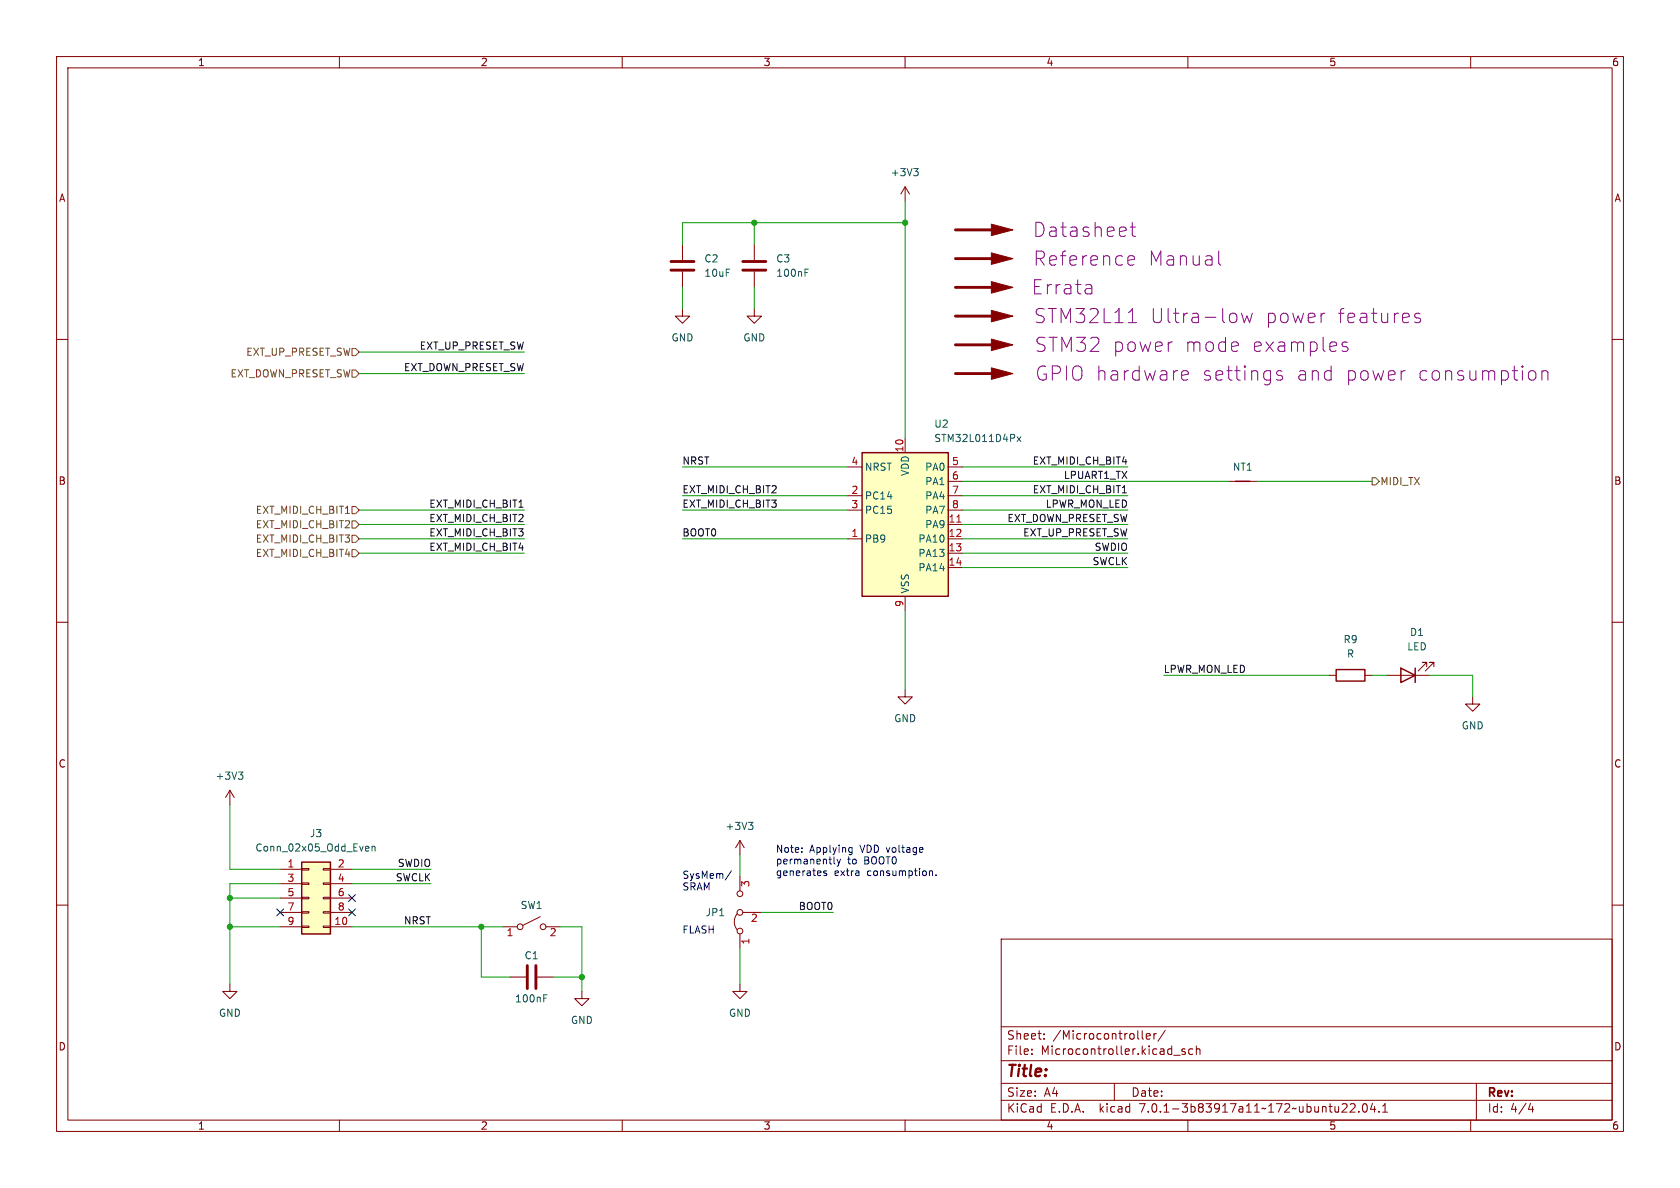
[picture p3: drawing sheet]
<svg xmlns="http://www.w3.org/2000/svg" width="297mm" height="210mm" viewBox="0 0 297 210" stroke-linecap="round" stroke-linejoin="round" font-family="sans-serif">
<g fill="none" stroke="#840000" stroke-width=".18">
<path d="M10 10h277v190h-277zM12 12h273v186h-273zM60 10v2M110 10v2M160 10v2M210 10v2M260 10v2M160 33v2.6M160 33l-.7 1.3M160 33l.8 1.3M10 60h2M120.6 54.6v1.3h1.3l-1.3 1.3-1.2-1.3h1.2"/>
<path d="M120.6 43.2v2.8M120.6 48v2.8M133.3 54.6v1.3h1.3l-1.3 1.3-1.2-1.3h1.2M133.3 43.2v2.8M133.3 48v2.8M285 60h2M160 77.5v2.5M149.9 95.3h2.5M149.9 87.6h2.5M149.9 90.2h2.5M149.9 82.6h2.5M167.6 95.3h2.6"/>
<path d="M167.6 92.7h2.6M167.6 97.8h2.6M167.6 87.6h2.6M167.6 90.2h2.6M167.6 82.6h2.6M167.6 85.1h2.6M217.2 85.1h5M10 110h2M160 105.4v2.6M167.6 100.3h2.6M234.9 119.4h1.3M241.3 119.4h1.3"/>
<path d="M245.1 119.4h7.6M252.2 117.9v-.8h-.7h.7l-1.5 1.5M253.5 117.9v-.8h-.8h.8l-1.5 1.5M285 110h2M40.6 139.7l-.7 1.3M40.6 139.7v2.5M40.6 139.7l.8 1.3M160 121.9v1.3h1.3l-1.3 1.3-1.3-1.3h1.3M260.3 123.2v1.3h1.3l-1.3 1.2-1.2-1.2h1.2M10 160h2M49.5 153.7h3.8M49.5 156.2h3.8"/>
<path d="M49.5 158.8h3.8M53.3 158.6h1.3v.3h-1.3zM53.3 156.1h1.3v.2h-1.3zM53.3 153.5h1.3v.3h-1.3zM57.1 158.6h1.3v.3h-1.3zM57.1 156.1h1.3v.2h-1.3zM57.1 153.5h1.3v.3h-1.3zM58.4 153.7h3.8M58.4 156.2h3.8M58.4 158.8h3.8M130.8 148.6l-.8 1.3M130.8 148.6v2.5"/>
<path d="M130.8 154.9v2.6M130.8 148.6l.8 1.3M285 160h2M40.6 174v1.3h1.3l-1.3 1.2-1.2-1.2h1.2M49.5 161.3h3.8M49.5 163.8h3.8M53.3 163.7h1.3v.3h-1.3zM53.3 161.2h1.3v.2h-1.3zM57.1 163.7h1.3v.3h-1.3zM57.1 161.2h1.3v.2h-1.3zM58.4 161.3h3.8M58.4 163.8h3.8"/>
<path d="M88.9 163.8h2.5M90.2 172.7h2.8M95 172.7h2.8M95.5 162.1l-3 1.5M96.5 163.8h2.6M102.9 175.3v1.2h1.2l-1.2 1.3-1.3-1.3h1.3M130.3 161.5a2.26 2.26 0 0 0 0 2.8M130.8 174v1.3h1.3l-1.3 1.2-1.3-1.2h1.3M130.8 165.1v2.5M131.3 161.3h3.3M177 166h108v32h-108zM60 198v2"/>
<path d="M110 198v2M160 198v2M177 194.5h108M177 191.5h108M177 187.5h108M177 181.5h108M182.4 186.3v.1M182.4 185.5v.1M184.6 183.6v.1M184.6 182.8v.1M197 191.5v3M201.9 182.2v1.3l.2 .2"/>
<path d="M202.6 183.2l.8-.1-.1-.3-.4-.1-.3 .2 .1 .7h.6M204 182.7v1M204.4 182.7l-.3 .1-.1 .2M206 182.1l-1.3 2M207.5 186.5h1.1M209.5 185.5l-.4-.1-.2 .2 .1 .2 .5 .2v.3h-.6M210 198v2M210.9 185.5l-.5-.1-.3 .3v.4l.2 .2h.6M211.5 185.5l.2-.1 .4 .1v.9M211.5 184.9v1.5M237.2 196.6h.9M238.1 195.2v.5"/>
<path d="M238.7 195.2l.6-.1 .2 .1 .1 .3-1 1.1h1M240.2 196.5v.1M241.1 195.2l.1-.1a.81 .81 0 0 1 .6 .6 .81 .81 0 0 1-.3 .8l-.1 .1a.81 .81 0 0 1-.6-.6 .81 .81 0 0 1 .3-.8zM242.6 195l-.3 1.1h.9M243 195.6v1M243.8 196.5v.1M244.4 196.6h.9M244.4 195.5l.5-.4v1.5M260 198v2M261 191.5v6.5M270.2 196.1h.9M270.9 195.6v1"/>
<circle cx="130.8" cy="158" r=".51"/>
<circle cx="91.9" cy="163.8" r=".51"/>
<circle cx="96" cy="163.8" r=".51"/>
<circle cx="130.8" cy="164.6" r=".51"/>
<circle cx="130.8" cy="161.3" r=".51"/>
</g>
<path d="M118.6 47.8h4.1M118.6 46.2h4.1M131.3 47.8h4.1M131.3 46.2h4.1M168.9 45.7h7.6M168.9 50.8h7.6M168.9 40.6h7.6M168.9 55.9h7.6M168.9 66h7.6M168.9 61h7.6M93.2 170.7v4.1M94.7 170.7v4.1" fill="none" stroke="#840000" stroke-width=".51"/>
<g fill="#840000" stroke="#840000" stroke-width=".18">
<path d="M175.3 65l3.8 1-3.8 1.1z"/>
<path d="M175.3 44.7l3.8 1-3.8 1z"/>
<path d="M175.3 59.9l3.8 1.1-3.8 1z"/>
<path d="M175.3 49.8l3.8 1-3.8 1z"/>
<path d="M175.3 39.6l3.8 1-3.8 1.1z"/>
<path d="M175.3 54.9l3.8 1-3.8 1z"/>
</g>
<g fill="none" stroke="#840084" stroke-width=".18">
<path d="M200.2 39.3v2.1l.1 .3 .5 .1M192.9 50.4l.1 .2v1.4M193 51.8l-.2 .2M193 50.9l-.2 .1M199.5 57h1.4M199.7 45.2l.8 .1 .1 .5-1.2 .2M199.8 40.1h1M200.5 46.8l-.8 .1M215.5 44.4v2.1l.3 .4M217.8 55.4a.68 .68 0 0 1 .9 .4v.8a.68 .68 0 0 1-.9 .4M219.5 55.4l.5 1.6 .4-1.2 .5 1.2 .5-1.6M234 55.4h.3"/>
<path d="M251 55.5l-.6-.1-.3 .3 .1 .4 .8 .2 .2 .3-.2 .3-.2 .1-.7-.1M209 67.1l.3 .1 .7-.1M209 65.6l.7-.1 .3 .1 .1 .5-1.2 .3M226.6 65.6l-.6-.1-.3 .4 .1 .3 .8 .3 .2 .2-.2 .4-.2 .1-.7-.1M238.2 60.6l-.6-.2-.4 .4 .2 .4 .8 .2 .1 .2-.1 .4-.2 .1-.8-.1M248.4 65.5l-.5 .1M270.7 65.5a.68 .68 0 0 1 .8 .5v.7a.68 .68 0 0 1-.8 .5M272.6 65.8a.62 .62 0 0 1 1.1 .1v1.3M272.6 65.5v1.7"/>
</g>
<g fill="#ffffc2" stroke="#ffffc2" stroke-width=".18">
<path d="M152.4 80h15.2v25.4h-15.2z"/>
<path d="M53.3 152.4h5.1v12.7h-5.1z"/>
</g>
<path d="M152.4 80h15.2v25.4h-15.2zM218.4 85.1h2.6M236.2 118.4h5.1v2h-5.1zM247.6 118.1l2.6 1.3-2.6 1.3zM250.2 118.1v2.6M53.3 152.4h5.1v12.7h-5.1z" fill="none" stroke="#840000" stroke-width=".25"/>
<path d="M169.2 92.3h.7" fill="none" stroke="#a90000" stroke-width=".18"/>
<g fill="none" stroke="#006464" stroke-width=".18">
<path d="M161.5 29.8h.8l-.4 .5M162.1 30.3l.2 .2v.3l-.2 .3M142.3 47.6h.6M179.8 77.2l.7 .9M180.5 77.2l-.7 .9M42.2 136.5h.7l-.4 .5M42.7 137l.2 .2v.3l-.2 .2M64.8 149.6l.4 .1v.2l-.6 .1M65.2 150.4h-.4M65.8 149.7l.1-.1 .4 .1v.7M65.8 149.6v.8M132.3 145.4h.8l-.4 .5"/>
<path d="M132.9 145.9l.2 .2v.3l-.2 .2M96.1 175.8h.6"/>
</g>
<path d="M62.2 65.4h.7l.6 .6-.6 .7h-.7zM62.2 61.6h.7l.6 .6-.6 .7h-.7zM61.1 90.8h.7M62.2 89.5h.7l.6 .7-.6 .6h-.7zM62.2 97.2h.7l.6 .6-.6 .6h-.7zM62.2 92.1h.7l.6 .6-.6 .6h-.7zM62.2 94.6h.7l.6 .7-.6 .6h-.7zM242.6 84.5h.6l.6 .6-.6 .6h-.6z" fill="none" stroke="#725600" stroke-width=".18"/>
<path d="M91.7 89.7h.8M198.4 87.1h.7" fill="none" stroke="#0f0f0f" stroke-width=".18"/>
<path d="M129.3 153.9l-1.1 1.7M146.1 154l-.3-.1-.2 .2 .1 .2 .4 .1v.3h-.5M147.4 152.5l.2 .2M148 151.9l.3 .8M148.3 152.7l-.3 .5M148.6 151.9l-.3 .8M150.3 149.8l.3 .1M150.6 149.8v1.1l-.2 .2M150.6 150.6l-.3 .1M163.1 149.9l.1 .2-.6 .1M164.3 154.1l.2-.2 .3 .1 .1 .8M165.5 154.7v.1" fill="none" stroke="#0000c2" stroke-width=".18"/>
<g fill="none" stroke="#009600" stroke-width=".18">
<path d="M133.3 39.4v3.8M160 35.6v41.9M160 39.4h-39.4v3.8M120.6 50.8v3.8M133.3 50.8v3.8M63.5 62.2h29.2M63.5 66h29.2M63.5 92.7h29.2M63.5 90.2h29.2M63.5 97.8h29.2M63.5 95.3h29.2M120.6 90.2h29.3"/>
<path d="M120.6 95.3h29.3M120.6 82.6h29.3M120.6 87.6h29.3M170.2 85.1h47M170.2 92.7h29.2M170.2 90.2h29.2M170.2 97.8h29.2M170.2 95.3h29.2M170.2 82.6h29.2M170.2 87.6h29.2M222.2 85.1h20.4M160 108v13.9"/>
<path d="M170.2 100.3h29.2M205.7 119.4h29.2M242.6 119.4h2.5M252.7 119.4h7.6v3.8M40.6 158.8h8.9M40.6 142.2v11.5h8.9M49.5 156.2h-8.9v17.8M62.2 153.7h14M62.2 156.2h14M130.8 151.1v3.8M40.6 163.8h8.9M62.2 163.8h26.7"/>
<path d="M85.1 163.8v8.9h5.1M97.8 172.7h5.1M99.1 163.8h3.8v11.5M130.8 167.6v6.4M134.6 161.3h12.7"/>
</g>
<path d="M61.6 158.1l1.2 1.3M62.8 158.1l-1.2 1.3M48.9 160.7l1.2 1.2M50.1 160.7l-1.2 1.2M61.6 160.7l1.2 1.2M62.8 160.7l-1.2 1.2" fill="none" stroke="#000084" stroke-width=".18"/>
<g fill="#009600" stroke="#009600" stroke-width=".18">
<circle cx="102.9" cy="172.7" r=".46"/>
<circle cx="133.3" cy="39.4" r=".46"/>
<circle cx="160" cy="39.4" r=".46"/>
<circle cx="85.1" cy="163.8" r=".46"/>
<circle cx="40.6" cy="163.8" r=".46"/>
<circle cx="40.6" cy="158.8" r=".46"/>
</g>
<g font-size="3.5" fill="#840084">
<text x="182.6" y="42.1">Datasheet</text>
<text x="182.7" y="47.2">Reference</text>
<text x="202.9" y="47.2">Manual</text>
<text x="182.4" y="52.2">Errata</text>
<text x="182.8" y="57.3">STM32L11</text>
<text x="203.2" y="57.3">Ultra-low</text>
<text x="223.5" y="57.3">power</text>
<text x="236.1" y="57.3">features</text>
<text x="182.9" y="62.4">STM32</text>
<text x="196.6" y="62.4">power</text>
<text x="209.2" y="62.4">mode</text>
<text x="221" y="62.4">examples</text>
<text x="183" y="67.5">GPIO hardware</text>
<text x="212.3" y="67.5">settings</text>
<text x="228.8" y="67.5">and</text>
<text x="237.4" y="67.5">power</text>
<text x="250" y="67.5">consumption</text>
</g>
<text font-size="2.8" fill="#840000" x="178" y="190.8">Title:</text>
<g font-size="2.1" fill="#840000">
<text x="178" y="183.9">Sheet:</text>
<text x="186.2" y="183.9">/Microcontroller/</text>
<text x="178" y="186.6">File:</text>
<text x="184" y="186.6">Microcontroller.kicad_sch</text>
<text x="178" y="196.8">KiCad</text>
<text x="178" y="194">Size:</text>
<text x="184.6" y="194">A4</text>
<text x="185.7" y="196.8">E.D.A.</text>
<text x="194.4" y="196.8">kicad</text>
<text x="200" y="194">Date:</text>
<text x="201.5" y="196.8">7.0.1-3b83917a11~172~ubuntu22.04.1</text>
<text x="263" y="194.2">Rev:</text>
<text x="263" y="196.8">Id:</text>
<text x="267" y="196.8">4/4</text>
</g>
<g font-size="1.8" fill="#840000">
<text x="35" y="11.8">1</text>
<text x="85" y="11.8">2</text>
<text x="135" y="11.8">3</text>
<text x="185" y="11.8">4</text>
<text x="235" y="11.8">5</text>
<text x="285" y="11.8">6</text>
<text x="10.4" y="35.8">A</text>
<text x="285.4" y="35.8">A</text>
<text x="10.3" y="85.8">B</text>
<text x="285.3" y="85.8">B</text>
<text x="10.3" y="135.8">C</text>
<text x="285.3" y="135.8">C</text>
<text x="10.3" y="185.8">D</text>
<text x="285.3" y="185.8">D</text>
<text x="35" y="199.8">1</text>
<text x="85" y="199.8">2</text>
<text x="135" y="199.8">3</text>
<text x="185" y="199.8">4</text>
<text x="235" y="199.8">5</text>
<text x="285" y="199.8">6</text>
</g>
<g font-size="1.8" fill="#006464">
<text x="157.4" y="31.3">+3V3</text>
<text x="124.5" y="46.5">C2</text>
<text x="137.2" y="46.5">C3</text>
<text x="124.5" y="49.1">10uF</text>
<text x="137.2" y="49.1">100nF</text>
<text x="118.7" y="60.5">GND</text>
<text x="131.4" y="60.5">GND</text>
<text x="165.1" y="75.8">U2</text>
<text x="152.9" y="83.4">NRST</text>
<text x="163.4" y="83.4">PA0</text>
<text x="165.1" y="78.3">STM32L011D4Px</text>
<text x="217.9" y="83.4">NT1</text>
<text x="152.9" y="88.5">PC14</text>
<text x="160.8" y="84.3" transform="rotate(-90 160.8 84.3)">VDD</text>
<text x="163.4" y="85.9">PA1</text>
<text x="163.4" y="88.5">PA4</text>
<text x="152.9" y="91">PC15</text>
<text x="163.4" y="93.5">PA9</text>
<text x="163.4" y="91">PA7</text>
<text x="152.9" y="96.1">PB9</text>
<text x="162.2" y="96.1">PA10</text>
<text x="162.2" y="98.6">PA13</text>
<text x="162.2" y="101.2">PA14</text>
<text x="160.8" y="104.9" transform="rotate(-90 160.8 104.9)">VSS</text>
<text x="237.5" y="113.9">R9</text>
<text x="249.2" y="112.6">D1</text>
<text x="238.1" y="116.4">R</text>
<text x="248.7" y="115.1">LED</text>
<text x="158" y="127.8">GND</text>
<text x="258.4" y="129.1">GND</text>
<text x="38" y="138">+3V3</text>
<text x="54.7" y="148.1">J3</text>
<text x="128.2" y="146.9">+3V3</text>
<text x="45.1" y="150.7">Conn_02x05_Odd_Even</text>
<text x="92" y="160.8">SW1</text>
<text x="124.7" y="162.1">JP1</text>
<text x="92.7" y="169.7">C1</text>
<text x="38.6" y="179.9">GND</text>
<text x="91" y="177.4">100nF</text>
<text x="128.8" y="179.9">GND</text>
<text x="100.9" y="181.2">GND</text>
</g>
<g font-size="1.8" fill="#725600">
<text x="43.4" y="63.1">EXT_UP_PRESET_SW</text>
<text x="40.6" y="66.9">EXT_DOWN_PRESET_SW</text>
<text x="244" y="85.9">MIDI_TX</text>
<text x="45.1" y="91">EXT_MIDI_CH_BIT1</text>
<text x="45.1" y="93.5">EXT_MIDI_CH_BIT2</text>
<text x="45.1" y="98.6">EXT_MIDI_CH_BIT4</text>
<text x="45.1" y="96.1">EXT_MIDI_CH_BIT3</text>
</g>
<g font-size="1.8" fill="#0f0f0f">
<text x="71.3" y="65.7">EXT_DOWN_PRESET_SW</text>
<text x="74.1" y="61.9">EXT_UP_PRESET_SW</text>
<text x="120.6" y="82.2">NRST</text>
<text x="182.5" y="82.2">EXT_MIDI_CH_BIT4</text>
<text x="75.8" y="89.8">EXT_MIDI_CH_BIT1</text>
<text x="120.6" y="87.3">EXT_MIDI_CH_BIT2</text>
<text x="120.6" y="89.8">EXT_MIDI_CH_BIT3</text>
<text x="182.5" y="87.3">EXT_MIDI_CH_BIT1</text>
<text x="184.7" y="89.8">LPWR_MON_LED</text>
<text x="188" y="84.7">LPUART1_TX</text>
<text x="75.8" y="92.4">EXT_MIDI_CH_BIT2</text>
<text x="75.8" y="94.9">EXT_MIDI_CH_BIT3</text>
<text x="120.6" y="94.9">BOOT0</text>
<text x="178" y="92.4">EXT_DOWN_PRESET_SW</text>
<text x="180.8" y="94.9">EXT_UP_PRESET_SW</text>
<text x="75.8" y="97.4">EXT_MIDI_CH_BIT4</text>
<text x="193" y="100">SWCLK</text>
<text x="193.4" y="97.4">SWDIO</text>
<text x="205.7" y="119">LPWR_MON_LED</text>
<text x="69.8" y="155.9">SWCLK</text>
<text x="70.2" y="153.3">SWDIO</text>
<text x="141.1" y="160.9">BOOT0</text>
<text x="71.3" y="163.5">NRST</text>
</g>
<g font-size="1.8" fill="#a90000">
<text x="150.5" y="82.3">4</text>
<text x="159.8" y="80" transform="rotate(-90 159.8 80)">10</text>
<text x="168.2" y="82.3">5</text>
<text x="150.5" y="87.4">2</text>
<text x="150.5" y="89.9">3</text>
<text x="168.2" y="84.8">6</text>
<text x="168.2" y="87.4">7</text>
<text x="168.2" y="89.9">8</text>
<text x="150.5" y="95">1</text>
<text x="167.6" y="92.5">11</text>
<text x="167.6" y="95">12</text>
<text x="167.6" y="97.5">13</text>
<text x="167.6" y="100.1">14</text>
<text x="159.8" y="107.3" transform="rotate(-90 159.8 107.3)">9</text>
<text x="50.8" y="153.4">1</text>
<text x="50.8" y="156">3</text>
<text x="59.7" y="153.4">2</text>
<text x="59.7" y="156">4</text>
<text x="50.8" y="158.5">5</text>
<text x="50.8" y="161">7</text>
<text x="59.7" y="158.5">6</text>
<text x="59.7" y="161">8</text>
<text x="132.7" y="156.9" transform="rotate(-90 132.7 156.9)">3</text>
<text x="50.8" y="163.6">9</text>
<text x="59.1" y="163.6">10</text>
<text x="89.5" y="165.7">1</text>
<text x="97.1" y="165.7">2</text>
<text x="132.7" y="163.2">2</text>
<text x="132.7" y="167" transform="rotate(-90 132.7 167)">1</text>
</g>
<g font-size="1.8" fill="#0000c2">
<text x="120.6" y="155.4">SysMem/</text>
<text x="137.2" y="150.8">Note:</text>
<text x="137.2" y="152.9">permanently</text>
<text x="137.2" y="154.9">generates</text>
<text x="143.2" y="150.8">Applying</text>
<text x="147.5" y="154.9">extra</text>
<text x="149.9" y="152.9">to</text>
<text x="152.2" y="150.8">VDD voltage</text>
<text x="152.8" y="152.9">BOOT0</text>
<text x="153.4" y="154.9">consumption.</text>
<text x="120.6" y="157.5">SRAM</text>
<text x="120.6" y="165.1">FLASH</text>
</g>
</svg>
